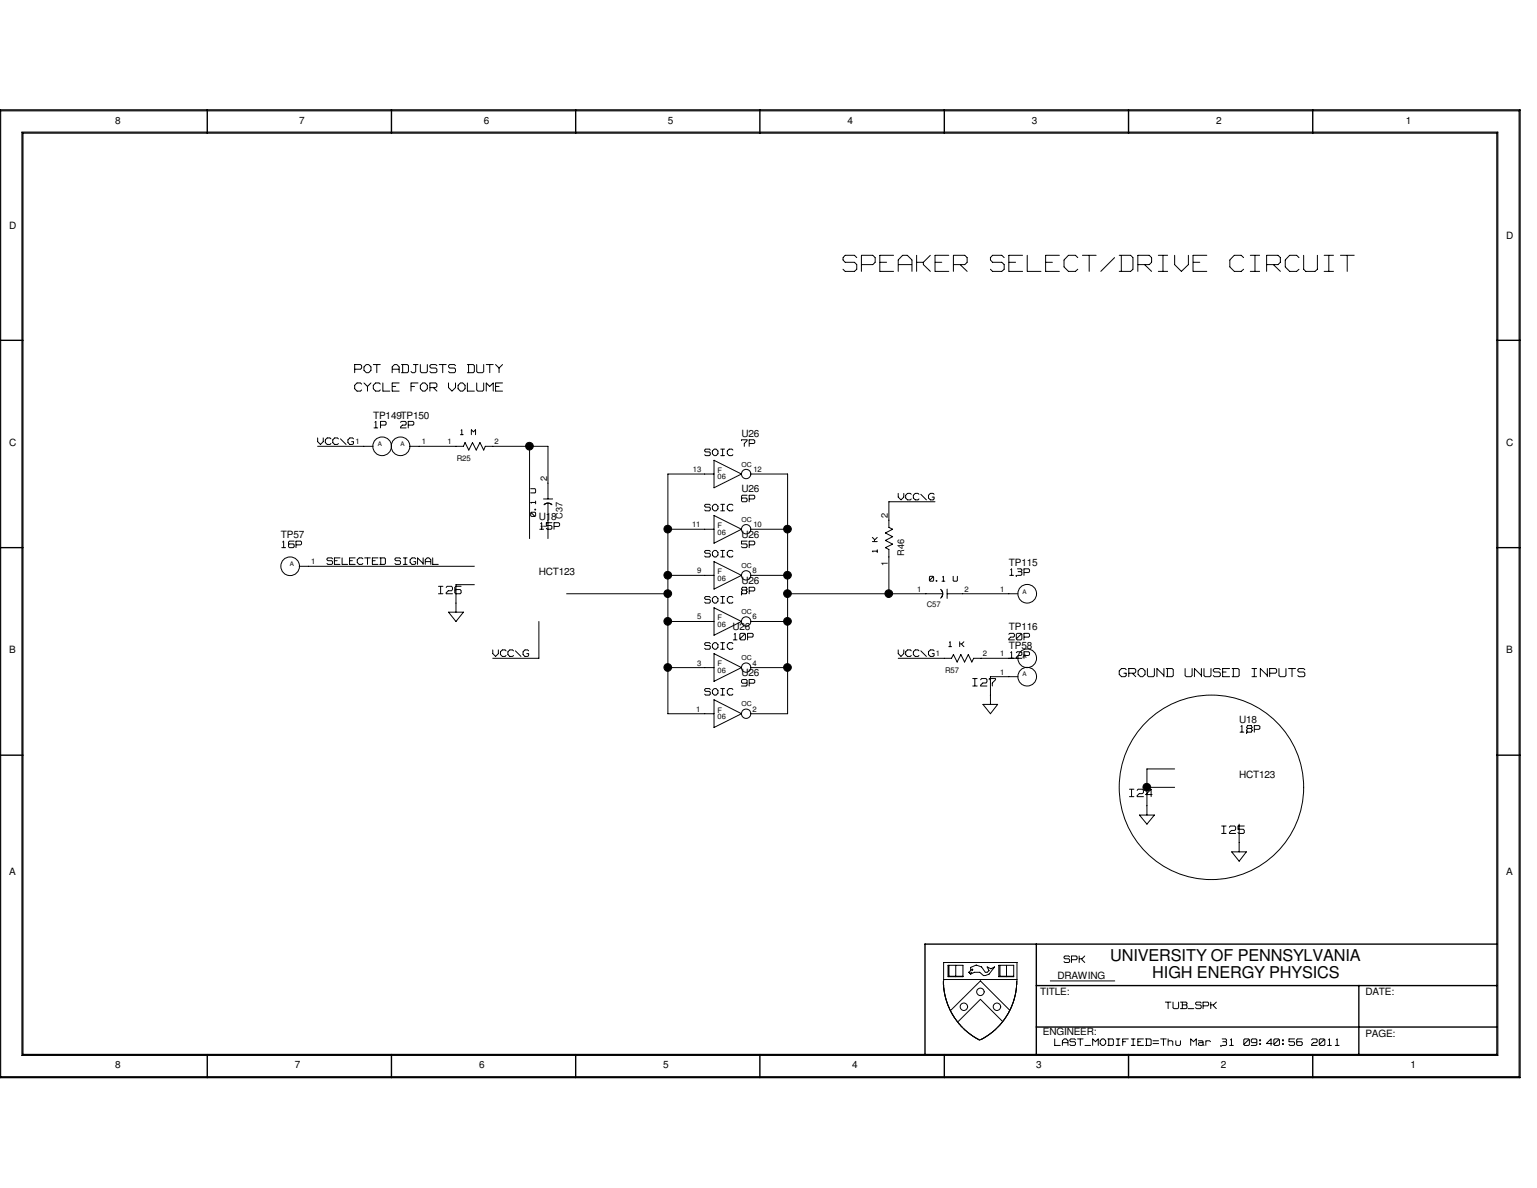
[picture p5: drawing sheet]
<svg xmlns="http://www.w3.org/2000/svg" width="279mm" height="216mm" viewBox="0 0 279 216" stroke-linecap="round" stroke-linejoin="round" font-family="sans-serif">
<g fill="none" stroke="#000" stroke-width=".25">
<path d="M0 20h276.3v175.8h-276.3zM37.7 20v4.2M71.2 20v4.2M104.6 20v4.2M138.1 20v4.2M171.7 20v4.2M205.1 20v4.2M238.6 20v4.2M4.1 24.2h268v167.4h-268zM0 61.8h4.1M272.1 61.8h4.2M0 99.5h4.1"/>
<path d="M272.1 99.5h4.2M0 137.2h4.1M272.1 137.2h4.2M188.4 179.1h83.7M188.4 171.6v20M247 179.1v12.5M272.1 171.6h-104v19.9M37.7 191.6v4.2M71.2 191.6v4.2M104.6 191.6v4.2M138.1 191.6v4.2M171.7 191.6v4.2"/>
<path d="M188.4 186.6h83.7M205.1 191.6v4.2M238.6 191.6v4.2"/>
</g>
<g fill="none" stroke="#000" stroke-width=".18">
<path d="M.1 20.2h276v175.5h-276zM4 24h268.3v167.8h-268.3zM153.2 46.8v.4M153.2 47.2l.4 .5M153.2 48.9l.4 .4M153.6 46.4l-.3 .4M153.7 46.4h1.6M153.7 49.3h1.6M153.7 47.7h1.6M155.3 46.4l.4 .4M155.3 47.7l.4 .4M155.7 48.1v.8"/>
<path d="M155.7 48.9l-.4 .4M156.6 46.4h2M156.6 46.4v2.9M156.6 48.1h2M158.7 46.4l.4 .4M159.1 47.7l-.4 .4M159.1 46.9v.7M159.9 46.4h2.5M159.9 46.4v2.9M160 49.3h2.4M160 47.7h1.2M163.3 47.3v2"/>
<path d="M163.3 48.1h2.4M164.9 46.4h-.8l-.8 .8M164.9 46.4l.9 .8M165.8 47.3v2M166.6 46.4v2.9M167.9 47.7v.4M167.9 48.1l1.2 1.2M169.1 46.4l-1.3 1.3h-1.1M170 46.4h2.5M170 46.4v2.9M170 49.3h2.5M170 47.7h1.2"/>
<path d="M173.3 46.4v2.9M173.3 46.4h2M173.4 48.1h1.9M174.6 48.1l1.2 1.2M175.4 46.4l.4 .4M175.8 47.7l-.4 .4M175.8 46.9v.7M180 46.8v.4M180 47.2l.4 .5M180 48.9l.4 .4M180.4 46.4l-.3 .4M180.5 46.4h1.6"/>
<path d="M180.5 49.3h1.6M180.5 47.7h1.6M182.1 46.4l.4 .4M182.1 47.7l.4 .4M182.5 48.1v.8M182.5 48.9l-.4 .4M183.4 46.4v2.9M183.4 46.4h2.5M183.4 49.3h2.5M183.4 47.7h1.2M186.7 46.4v2.9M186.8 49.3h2.4"/>
<path d="M190.1 46.4h2.5M190.1 46.4v2.9h2.5M190.1 47.7h1.2M193.4 47.3v1.2M193.4 48.5l.8 .8M194.2 46.4l-.8 .8M194.3 46.4h1.2M194.3 49.3h1.2M195.5 46.4l.4 .4M195.9 48.9l-.4 .4M196.8 46.4h2.5M198 46.4v2.9"/>
<path d="M202.6 46.8l-2.5 2.5M203.5 46.4h2M203.5 49.3h2M203.8 46.4v2.9M205.5 46.4l.5 .4M206 46.9v2M206 48.9l-.5 .4M206.8 46.4v2.9M206.8 46.4h2.1M206.9 48.1h2M208.1 48.1l1.2 1.2M208.9 46.4l.4 .4"/>
<path d="M209.3 47.7l-.4 .4M209.3 46.9v.7M210.6 46.4h1.7M210.6 49.3h1.7M211.4 46.4v2.9M213.5 48.1l1.2 1.2M213.5 46.4v1.6M216 46.4v1.6M216 48.1l-1.2 1.2M216.9 46.4h2.5M216.9 46.4v2.9M216.9 49.3h2.5"/>
<path d="M216.9 47.7h1.2M223.6 47.3v1.2M223.6 48.5l.8 .8M224.4 46.4l-.8 .8M224.4 46.4h1.2M224.4 49.3h1.2M225.6 46.4l.5 .4M226.1 48.9l-.5 .4M227.3 46.4h1.7M227.3 49.3h1.7M228.1 46.4v2.9M230.3 46.4h2"/>
<path d="M230.3 46.4v2.9M230.3 48.1h2M231.5 48.1l1.2 1.2M232.3 46.4l.4 .4M232.7 47.7l-.4 .4M232.7 46.9v.7M233.6 47.3v1.2M233.6 48.5l.8 .8M234.4 46.4l-.8 .8M234.5 46.4h1.2M234.5 49.3h1.2M235.7 46.4l.4 .4"/>
<path d="M236.1 48.9l-.4 .4M237 48.9l.4 .4M237 46.4v2.5M237.4 49.3h1.6M239.5 46.4v2.5M239.5 48.9l-.4 .4M240.7 46.4h1.7M240.7 49.3h1.7M241.6 46.4v2.9M243.7 46.4h2.5M244.9 46.4v2.9M57.7 79.6v.6"/>
<path d="M58.8 79.6v.6M59.1 80v.4M59.5 79.6l-.4 .3M59.5 79.6h.4M60 79.6l.2 .2M60.5 80v.4M60.8 79.6l-.3 .3M60.9 79.6h.4M61.3 79.6l.2 .2M61.9 79.8l1 1M63.2 80v.4M63.6 79.6l-.4 .3"/>
<path d="M63.6 79.6h.5M64.1 79.6l.2 .2M64.5 66.3h1M64.5 66.3v1.4M64.5 70.1v.5M64.5 70.7l.4 .4M64.5 67.1h1M64.9 69.6l-.4 .4M64.9 69.6h.6M64.9 71.1h.6M65.5 66.3l.2 .2M65.5 69.6l.2 .2"/>
<path d="M65.7 66.9l-.2 .2M65.7 66.5v.3M65.7 70.9l-.2 .2M66.2 67.3l.4 .4M66.2 66.7v.6M66.2 69.6l.6 .6M66.6 66.3l-.4 .4M66.6 67.7h.4M66.6 66.3h.4M66.8 70.3v.8M67 66.3l.4 .4M67.4 66.7v.6"/>
<path d="M67.4 67.3l-.4 .4M67.4 69.6l-.6 .6M67.9 66.3h1.2M67.9 70.7l.4 .4h.6M67.9 70.1v.5M68 77.8h.7M68.3 76.6l-.1 .2M68.3 76.6v1.1M68.5 66.3v1.4M68.9 69.6h-.6l-.4 .4M68.9 69.6l.2 .2M69.1 70.9l-.2 .2"/>
<path d="M69.2 76.6h.8M69.2 76.6v1.2M69.2 77.3h.8M69.6 69.6v1.5M69.6 71.1h1.3M70 76.6l.2 .2M70.2 77.1l-.2 .2M70.2 76.8v.2M71.3 69.6h1.3M71.3 66.7v1M71.3 69.6v1.5M71.3 71.1h1.3"/>
<path d="M71.3 67.1h1.2M71.3 70.2h.6M71.7 66.3l-.4 .4M71.8 66.3h.3M72.1 66.3l.5 .4M72.6 66.7v1M72.8 77.6v.2M72.9 77.8h.9M73 76.6l-.2 .2M73 67.7h1M73 66.3h1M73 76.6h.6"/>
<path d="M73.2 77.3l-.4 .3M73.2 77.3h.4M73.2 66.3v1.4M73.7 76.6l.1 .2M73.8 76.8v.2M73.8 77.1l-.1 .2M74 66.3l.3 .2M74.2 76.6h.8M74.2 76.6v1.2M74.3 67.5l-.3 .2M74.3 77.3h.7M74.3 66.5v1"/>
<path d="M74.7 67.5l.2 .2M74.7 69.6h1.3M74.7 69.6v1.5M74.8 70.2h.6M75 67.7h.3M75.1 76.6l.1 .2M75.1 66.3h.9M75.2 77.1l-.1 .2M75.2 76.8v.2M75.6 66.3v1.2M75.6 67.5l-.2 .2M76.4 67.5l.2 .2"/>
<path d="M76.4 66.3v1.2M76.4 70.1v.5M76.4 70.7l.4 .4M76.7 67.7h.7M76.8 69.6l-.4 .4M76.9 69.6h.3M76.9 71.1h.3M77.3 69.6l.4 .4M77.7 67.5l-.2 .2M77.7 66.3v1.2M77.7 70.1v.5M77.7 70.7l-.4 .4"/>
<path d="M78.1 67.5l.3 .2M78.1 66.5v.1M78.1 69.6v1.5M78.1 66.7l.3 .2M78.1 69.6h1.1M78.2 70.4h1M78.4 66.3l-.2 .1M78.4 67.7h.8M78.4 66.3h.8M78.4 66.9h.8M78.8 70.5l.6 .6M79.2 66.3l.2 .2"/>
<path d="M79.2 66.9l.2 .2M79.2 69.6l.2 .2M79.4 67.1v.4M79.4 69.8v.4M79.4 67.5l-.2 .2M79.4 70.2l-.2 .2M79.8 66.3h1.3M80.5 66.3v1.4M81.5 66.5v.1M81.5 69.6v.8M81.5 66.7l.2 .2M81.5 67.5l.2 .2"/>
<path d="M81.5 70.4l.6 .6M81.7 66.3l-.1 .1M81.8 67.7h.7M81.8 66.3h.7M81.8 66.9h.7M82.6 66.3l.2 .2M82.6 66.9l.2 .2M82.8 67.1v.4M82.8 69.6v.8M82.8 67.5l-.2 .2M82.8 70.4l-.6 .7M83.3 70.7l.4 .4"/>
<path d="M83.3 70.1v.5M83.7 79h.5M83.7 69.6l-.4 .4M83.7 69.6h.4M83.7 71.1h.4M83.9 78.1l-.1 .1M83.9 78.1v.9M84.1 69.6l.4 .4M84.5 70.1v.5M84.5 70.7l-.4 .4M85 67.7h1M85 66.3h1"/>
<path d="M85 69.6v1.5h1.2M85.2 66.3v1.4M85.7 78.1l.3 .3M85.7 78.1v.9M86 66.3l.2 .2M86.2 67.5l-.2 .2M86.2 66.5v1M86.4 78.1v.9M86.4 78.1l-.3 .4M86.7 67.5l.2 .2M86.7 70.9l.2 .2M86.7 66.3v1.2"/>
<path d="M86.7 69.6v1.2M86.9 67.7h.8M86.9 71.1h.8M87.9 67.5l-.2 .2M87.9 70.9l-.2 .2M87.9 66.3v1.2M87.9 69.6v1.2M88.4 66.3h1.3M88.4 69.6l.6 .6M88.4 69.6v1.5M89 66.3v1.4M89.7 69.6v1.5"/>
<path d="M89.7 69.6l-.7 .6M90.1 69.6h1.3M90.1 66.3l.6 .5M90.1 69.6v1.5M90.1 71.1h1.3M90.1 70.2h.6M90.7 66.9v.8M91.4 66.3l-.7 .6M134.8 79.9v.2M134.8 79.9h1M135.8 79.9v.2M136.2 79.9h.8"/>
<path d="M136.2 80v1.1M137 79.9l.2 .2M51.2 99.5h.7M51.6 98.3l-.2 .2M51.6 98.4v1.1M52.5 99.4l.1 .1M52.5 98.6v.7M52.6 98.8l-.1 .2M52.6 98.3l-.1 .2M52.7 98.3h.8M52.7 99.5h.6M52.7 98.8h.6"/>
<path d="M53.3 98.8l.2 .2M53.5 99.1v.2M53.5 99.4l-.2 .1M53.8 98.3h.8M53.8 98.4v1.1M53.8 99h.8M54.7 98.3l.1 .2M54.8 98.8l-.1 .2M54.8 98.6v.2M57.7 81.1h10.1M57.7 80.3l.5 .4M58.8 80.3l-.5 .5"/>
<path d="M59.1 80.4l.4 .4M59.5 80.8h.4M60.2 80.6l-.2 .2M60.5 80.4l.3 .4M60.9 80.8h.4M61.5 80.6l-.2 .2M63.2 80.4l.4 .4M63.6 80.8h.5M63.9 80.3h.3M64.3 80.6l-.2 .2M64.3 80.3v.3M74.5 81.1h9.7l.3-.7 .7 1.4 .7-1.4 .7 1.4 .6-1.4 .7 1.4 .3-.7h11.4v9.6"/>
<path d="M96.3 81.1v16.8M96.5 91.3l.1 .1M96.5 93.7l.1 .2M96.5 88.8h.7M96.5 89.6h.7M96.5 93.3v.4M96.5 91.3h.8M96.6 93.1v.1M96.6 93.1l-.1 .1M96.6 93.3l.6 .5M96.6 93.1h.6M96.6 93.9h.6"/>
<path d="M97.2 88.8l.2 .1M97.2 92.5h.2M97.2 92.6v.1M97.2 93.1l.2 .1M97.3 92.7h.1M97.4 89.5l-.2 .1M97.4 89v.4M97.4 91.1v.5M97.4 92.6h.1M97.4 93.3v.4M97.4 93.7l-.2 .2M98.1 96.2h.7"/>
<path d="M98.5 95l-.2 .2M98.5 95v1.1M98.8 90.7h1.7M99.1 91.6h.1M99.2 91.5l-.3 .2M99.2 91.5h.1M99.2 91.5l.6-.1 .5 .3M99.3 96l.2 .2M99.3 95v.5M99.4 95h.9M99.4 95.5h.7M99.5 96.2h.6"/>
<path d="M99.6 91.5v6.4M100 91.5h.1M100.2 95.5l.1 .2M100.3 96l-.1 .2M100.3 95.7v.3M100.7 95h.8M100.7 95v1.2M100.8 95.7h.7M101.6 95l.1 .2M101.7 95.2v.3l-.1 .2M121.4 96.2h8.4M128.1 81.8v.1"/>
<path d="M128.1 91.8v.1M128.1 82l.2 .1M128.1 82.6l.2 .2M128.1 92l.2 .2M128.1 92.7l.2 .1M128.3 81.6l-.2 .1M128.3 91.7l-.2 .1M128.3 81.6h.6M128.3 82.8h.6M128.3 91.7h.6M128.3 92.8h.6M128.3 82.1h.6"/>
<path d="M128.3 92.2h.6M128.9 81.6l.2 .2M128.9 82.1l.2 .2M128.9 91.7l.2 .1M128.9 92.2l.2 .1M129.1 82.3v.3M129.1 92.4v.2M129.1 82.6l-.2 .2M129.1 92.7l-.2 .1M129.5 82.5l.3 .3M129.5 82v.4M129.5 92v.5"/>
<path d="M129.5 92.5l.3 .3M129.8 83.7l5 2.4-5 2.5zM129.8 93.7l5 2.5-5 2.5zM129.8 86.1h-8.4v43.6h8.4M129.8 81.6l-.3 .4M129.8 91.7l-.3 .3M129.9 81.6h.2M129.9 82.8h.2M129.9 91.7h.2M129.9 92.8h.2M130.2 81.6l.3 .4M130.2 91.7l.3 .3"/>
<path d="M130.5 82v.4M130.5 92v.5M130.5 82.5l-.3 .3M130.5 92.5l-.3 .3M131 81.6h.7M131 82.8h.7M131 91.7h.7M131 92.8h.7M131.4 81.7v1.1M131.4 91.7v1.1M132.2 82.5l.3 .3M132.2 82v.4"/>
<path d="M132.2 92v.5M132.2 92.5l.3 .3M132.5 81.6l-.3 .4M132.5 91.7l-.3 .3M132.6 81.6h.4M132.6 82.8h.4M132.6 91.7h.4M132.6 92.8h.4M133.1 81.6l.1 .2M133.1 91.7l.1 .1M133.2 82.6l-.1 .2M133.2 92.7l-.1 .1"/>
<path d="M134.8 90.2v.8M134.8 98.3v.5M134.8 91l.2 .2M134.8 99.4l.2 .1M134.8 98.3h1M134.8 98.8h.8M135 90.5l-.2 .1M135 90l-.2 .2M135 90h.8M135 90.5h.6M135 91.2h.6M135 99.5h.6"/>
<path d="M135.3 80.6v.5M135.6 90.5l.2 .2M135.6 98.8l.2 .2M135.8 80.1l-.5 .5M135.8 90.7v.3M135.8 99.1v.2M135.8 91l-.2 .2M135.8 99.4l-.2 .1M136.2 90v1.2M136.2 98.4v1.1M136.2 90h.8M136.2 98.3h.8"/>
<path d="M136.2 90.7h.8M136.2 80.6h.8M136.2 99h.8M136.5 96.2h6.7M136.5 86.1h6.7v43.6h-6.7M137 90l.2 .2M137 98.3l.2 .2M137.2 80.4l-.2 .2M137.2 80.1v.3M137.2 90.2v.3M137.2 98.6v.2M137.2 90.5l-.2 .2"/>
<path d="M137.2 98.8l-.2 .2M158.6 98.4h.9M158.6 97.7l.4 .3M159 98.1v.3M159 98h.1M159.5 97.7l-.4 .3M159.5 99.9v.5M163.3 90.3l.4 .5M163.3 89.7v.6M164.3 90.3l-.5 .5M164.3 89.7v.6M164.6 90v.5"/>
<path d="M164.6 90.5l.4 .3M165 89.7l-.4 .3M165 89.7h.4M165 90.8h.4M165.5 89.7l.2 .1M165.7 90.7l-.2 .1M166 90v.5M166 90.5l.4 .3M166.4 89.7l-.4 .3M166.4 89.7h.4M166.4 90.8h.4M166.9 89.7l.1 .1"/>
<path d="M167 90.7l-.1 .1M167.4 89.8l1 1M168.8 90v.5M168.8 90.5l.3 .3M169.1 89.7l-.3 .3M169.2 89.7h.4M169.2 90.8h.4M169.5 90.3h.3M169.6 89.7l.2 .1M169.8 90.7l-.2 .1M169.8 90.3v.3M170 91.2h-8.4v4.6l.7 .4-1.3 .7 1.3 .6-1.3 .7 1.3 .7-1.3 .6 .6 .4v8"/>
<path d="M54.4 102.9h31.8M59.4 101.6v.1M59.4 101.7l.2 .2M59.4 102.4l.2 .2M59.6 101.4l-.1 .1M59.6 101.4h.6l.3 .2M59.6 101.9h.7l.2 .2M60.5 102.1v.3M60.5 102.4l-.2 .2h-.7M60.8 101.4h1M60.8 101.4v1.2M60.8 102.6h1"/>
<path d="M60.8 101.9h.5M62.2 101.4v1.2M62.2 102.6h1M63.5 101.4h1.1M63.5 101.4v1.2M63.6 102.6h1M63.6 101.9h.5M64.9 101.8v.4M64.9 102.2l.4 .4M65.3 101.4l-.4 .3M65.3 101.4h.4M65.3 102.6h.4"/>
<path d="M65.8 101.4l.2 .2M66 102.4l-.2 .2M66.3 101.4h1M66.8 101.4v1.2M67.7 101.4h1M67.7 101.4v1.2M67.7 102.6h1M67.7 101.9h.5M69 101.4h.8M69 102.6h.8M69.2 101.4v1.1M69.9 101.4l.2 .2"/>
<path d="M70.1 102.4l-.2 .2M70.1 101.6v.8M71.8 101.6v.1M71.8 101.7l.2 .2M71.8 102.4l.2 .2M72 101.4l-.2 .1M72 101.4h.6l.2 .2M72 101.9h.6l.2 .2M72.8 102.1v.3M72.8 102.4l-.2 .2h-.6M73.3 101.4h.7M73.3 102.6h.7"/>
<path d="M73.7 101.4v1.1M74.5 101.8v.4M74.5 102.2l.4 .4M74.9 101.4l-.4 .3M74.9 101.4h.5M74.9 102.6h.5M75.2 102.1h.3M75.4 101.4l.2 .2M75.6 102.4l-.2 .2M75.6 102.1v.3M75.9 101.4l1 1M75.9 101.4v1.2"/>
<path d="M76.9 101.4v1.2M77.3 101.8v.8M77.3 102.1h1M77.6 101.4l-.3 .3M77.7 101.4h.2M78 101.4l.3 .3M78.3 101.8v.8M78.7 101.4v1.2M78.7 102.6h1M79.7 107.9h.8M79.7 106.6h.8M80.1 106.6v1.3"/>
<path d="M81.1 107.8v.1M81.2 107.9h1.1M81.5 107.4l-.4 .3M81.5 111.3h2.7l-1.3 1.6zM81.5 107.4h.5M82 106.6h-.7l-.2 .2M82.1 106.6l.2 .2M82.3 106.8v.3M82.3 107.1l-.2 .3M82.7 107.7l.1 .2M82.7 106.8v.9M82.8 107.1l-.1 .2"/>
<path d="M82.8 106.6l-.1 .2M82.9 107.9h.7M82.9 107.1h.7M82.9 106.6h.9M83.7 107.1l.1 .3M83.8 107.4v.3M83.8 107.7l-.1 .2M86.2 106.3h-3.3v5M89.6 118.8l.4 .5M89.6 118.1v.6M90.6 118.8l-.5 .5M90.6 118.1v.6"/>
<path d="M91 118.5v.4M91 119l.3 .3M91.3 118.1l-.3 .3M91.4 118.1h.4l.2 .2M92 119.1l-.2 .2h-.4M92.3 118.5v.4M92.3 119l.4 .3M92.7 118.1l-.4 .3M92.7 118.1h.4M92.7 119.3h.4M93.2 118.1l.1 .2M93.3 119.1l-.1 .2"/>
<path d="M93.7 118.3l1 1M95.1 118.5v.4M95.1 119l.3 .3M95.4 118.1l-.3 .3M95.5 118.1h.4M95.5 119.3h.4M95.8 118.8h.3M95.9 118.1l.2 .2M96.1 119.1l-.2 .2M96.1 118.8v.3M98 112.9v6.7h-8.4M103 107.9h18.4"/>
<path d="M121.4 104.6h8.4M121.4 112.9h8.4M128.1 100.2v.1M128.1 108.6v.1M128.1 117v.1M128.1 100.4l.2 .1M128.1 101l.2 .2M128.1 117.1l.2 .2M128.1 117.8l.2 .2M128.1 108.8l.2 .1M128.1 109.4l.2 .2M128.3 100l-.2 .2"/>
<path d="M128.3 116.8l-.2 .1M128.3 108.4l-.2 .1M128.3 100h.6M128.3 101.2h.6M128.3 116.8h.6M128.3 118h.6M128.3 108.4h.6M128.3 109.6h.6M128.3 100.5h.6M128.3 117.3h.6M128.3 108.9h.6M128.9 108.9l.2 .5"/>
<path d="M128.9 100l.2 .2M128.9 100.5l.2 .2M128.9 116.8l.2 .2M128.9 117.3l.2 .2M128.9 108.4l.2 .2M129.1 100.8v.2M129.1 117.5v.3M129.1 101l-.2 .2M129.1 117.8l-.2 .2M129.1 109.4l-.2 .2M129.5 100.9l.3 .3M129.5 100.4v.4"/>
<path d="M129.5 108.8v.4M129.5 117.6l.3 .4M129.5 109.3l.3 .3M129.8 118.8l5 2.5-5 2.5zM129.8 102.1l5 2.5-5 2.5zM129.8 110.4l5 2.5-5 2.5zM129.8 116.8l-.3 .4v.4M129.8 100l-.3 .4M129.8 108.4l-.3 .4M129.9 100h.2M129.9 101.2h.2M129.9 116.8h.2"/>
<path d="M129.9 118h.2M129.9 108.4h.2M129.9 109.6h.2M130.2 116.8l.3 .4v.4M130.2 100l.3 .4M130.2 108.4l.3 .4M130.5 100.4v.4M130.5 108.8v.4M130.5 100.9l-.3 .3M130.5 117.6l-.3 .4M130.5 109.3l-.3 .3M131 100h.7"/>
<path d="M131 101.2h.7M131 116.8h.7M131 118h.7M131 108.4h.7M131 109.6h.7M131.4 100.1v1.1M131.4 108.5v1.1M131.4 116.8v1.1M132.2 100.4v.4M132.2 108.8v.4M132.2 100.9l.3 .3M132.2 117.6l.3 .4"/>
<path d="M132.2 109.3l.3 .3M132.5 116.8l-.3 .4v.4M132.5 100l-.3 .4M132.5 108.4l-.3 .4M132.6 100h.4M132.6 101.2h.4M132.6 116.8h.4M132.6 118h.4M132.6 108.4h.4M132.6 109.6h.4M133.1 100l.1 .2M133.1 116.8l.1 .2"/>
<path d="M133.1 108.4l.1 .2M133.2 101l-.1 .2M133.2 117.8l-.1 .2M133.2 109.4l-.1 .2M133.3 116.3h.7M133.6 115.1l-.1 .2M133.6 115.1v1.1M134.5 116.1l.2 .2M134.7 115.1l-.2 .2v.8M134.7 115.1h.6M134.7 116.3h.6M134.8 107.9h.1"/>
<path d="M135 106.7l-.2 .4 .2 .1-.2 .4 .2 .3M135 107.9h.6M135 106.7h.6M135 107.2h.6M135.3 115.3l-.8 .8M135.3 115.3h.2M135.3 115.1l.2 .2v.8M135.5 116.1l-.2 .2M135.6 106.7l.2 .4-.2 .1 .2 .4-.2 .3M135.9 115.1h.8M135.9 115.1v1.2M135.9 115.8h.8"/>
<path d="M136.2 106.8v1.1M136.2 106.7h.8M136.2 107.4h.8M136.5 104.6h6.7M136.5 112.9h6.7M136.7 115.1l.2 .5M136.9 115.6l-.2 .2M137 106.7l.2 .2M137.2 106.9v.3M137.2 107.2l-.2 .2M143.2 107.9h28.1M158.6 100.2l.1 .1"/>
<path d="M158.6 100.2h.8M163.3 119.6h9.7l.3-.6 .7 1.3 .7-1.3 .6 1.3 .7-1.3 .7 1.3 .3-.7h8.8M163.3 118.1v.6M163.3 118.8l.4 .5M164.3 118.1v.6M164.3 118.8l-.5 .5M164.6 119l.4 .3M164.6 118.5v.4M165 118.1l-.4 .3M165 118.1h.4M165 119.3h.4M165.5 118.1l.2 .2"/>
<path d="M165.7 119.1l-.2 .2M166 119l.4 .3M166 118.5v.4M166.4 118.1l-.4 .3M166.4 118.1h.4M166.4 119.3h.4M166.9 118.1l.1 .2M167 119.1l-.1 .2M167.4 118.3l1 1M168.8 119l.3 .3M168.8 118.5v.4M169 105.5l.1 .1"/>
<path d="M169 104.9v.6M169.1 104.7l-.1 .2M169.1 105.6h.4M169.1 118.1l-.3 .3M169.1 104.7h.4M169.2 118.1h.4M169.2 119.3h.4M169.5 118.8h.3M169.5 104.9l-.5 .6M169.6 104.7v.2M169.6 118.1l.2 .2M169.7 105.5l-.1 .1"/>
<path d="M169.7 104.9v.6M169.8 118.8v.3M169.8 119.1l-.2 .2M170.2 105.5h.1l-.1 .1M170.2 105.5v.1M171 107.1h.1M171 108.7h.1M171.1 107.2l.3 .5v.4l-.2 .4M171.2 108.5h.1M171.2 108.5l-.1 .1M171.2 107.4h.1M171.2 108.4h.1"/>
<path d="M171.2 105.6h.5M171.4 104.9l.1-.1v.8M172.2 107.1v1.7M172.2 107.9h12.8M172.5 117.5h.5M172.7 116.7v.8M172.7 116.6l-.1 .2M173.3 105.5l.1 .1M173.3 104.7v.8M173.4 105.6h.5M174 105.5l-.1 .1M174 104.7v.8"/>
<path d="M174.5 116.6v.9M174.5 117h.3M174.8 117.1h.1M174.9 117.2l.3 .3M175.2 116.6l-.4 .4M183.4 116.2v.1M183.4 116.3h1M183.6 115.1l-.2 .2M183.6 104.6h.6M183.6 115.1h.6M183.7 115.8l-.3 .3M183.8 115.8h.4"/>
<path d="M183.9 103.4v1.1M183.9 118.5v1.1M183.9 103.4l-.2 .1M183.9 118.4l-.2 .2M184.2 115.1l.2 .5M184.4 115.6l-.2 .2M184.7 104.6h.1M184.7 119.5v.1M184.7 116.1l.2 .2M184.9 115.1l-.2 .2v.8M184.9 118.4l-.2 .2M185 104.6h.5"/>
<path d="M185 115.1h.5M185 116.3h.5M185 103.4h.5M185 118.4h.5M185.1 103.9h.4M185.1 119.1l-.4 .4M185.1 119.1h.4M185.5 115.3l-.7 .8M185.6 115.3h.1M185.6 103.4l.2 .1M185.6 118.4l.2 .2M185.6 115.1l.2 .2"/>
<path d="M185.6 103.9l.2 .2M185.8 103.6v.1M185.8 104.1v.3M185.8 115.3v.8M185.8 118.7v.2M185.8 104.4l-.2 .2M185.8 103.7l-.2 .2M185.8 119l-.2 .1M185.8 116.1l-.2 .2M186.1 115.1h.8M186.1 103.4h.8M186.1 103.4v1.2"/>
<path d="M186.1 115.1v1.2M186.1 118.5v1.1M186.1 118.4h.8M186.2 115.8h.7M186.2 104.1h.7M186.2 119.1h.7M187 115.1l.2 .5M187 103.4l.2 .1M187 118.4l.2 .2M187.2 103.9l-.2 .2M187.2 103.6v.2M187.2 118.7v.2"/>
<path d="M187.2 119l-.2 .1M187.2 115.6l-.2 .2M121.4 121.3h8.4M128.1 125.3v.1M128.1 125.5l.2 .1M128.1 126.2l.2 .1M128.3 125.1l-.2 .2M128.3 125.1h.6M128.3 126.3h.6M128.3 125.6h.6M128.9 125.1l.2 .2M128.9 125.6l.2 .2"/>
<path d="M129.1 125.9v.2M129.1 126.2l-.2 .1M129.5 125.5v.4M129.5 126l.3 .3M129.8 127.2l5 2.5-5 2.5zM129.8 125.1l-.3 .4M129.9 125.1h.2M129.9 126.3h.2M130.2 125.1l.3 .4M130.5 125.5v.4M130.5 126l-.3 .3M131 125.1h.7"/>
<path d="M131 126.3h.7M131.4 125.2v1.1M132.2 125.5v.4M132.2 126l.3 .3M132.5 125.1l-.3 .4M132.6 125.1h.4M132.6 126.3h.4M133.1 125.1l.1 .2M133.2 126.2l-.1 .1M134.8 123.7v.3M134.8 124l.2 .2M134.8 124.7h.8"/>
<path d="M135 123.5l-.2 .2M135 124.2h.6M135 123.5h.6M135.6 123.5l.2 .2M135.8 124l-.2 .2M135.8 123.7v.8M135.8 124.5l-.2 .2M136.2 123.5v1.2M136.2 123.5h.8M136.2 124.2h.8M136.5 121.3h6.7M137 123.5l.2 .2"/>
<path d="M137.2 123.7v.3M137.2 124l-.2 .2M176.8 124.7h.8M176.8 123.3h.8M177.2 123.4v1.2M178.3 124.5v.2M178.3 124.7h1.1M178.4 123.3l-.1 .2M178.5 123.3h.7M178.6 124.1l-.3 .4M178.7 128h2.7l-1.4 1.7zM178.7 124.1h.5"/>
<path d="M179.2 123.3l.2 .2M179.4 123.6v.3M179.4 123.9l-.2 .2M179.8 123.3v.2M179.9 123.3h1M180.4 124.2v.5M180.9 123.6l-.5 .5M181 123.3v.2M185 123h-5v5M203.5 122v.5M203.5 122.6l.4 .4M203.9 121.5l-.4 .4"/>
<path d="M203.9 121.5h.6M203.9 123h.6M204.3 122.3h.4M204.5 121.5l.2 .2M204.7 122.8l-.2 .2M204.7 122.3v.4M205.2 121.5h1M205.2 121.5v1.5M205.2 122.3h1M205.9 122.4l.6 .6M206.2 121.5l.3 .2M206.5 122.1l-.3 .2"/>
<path d="M206.5 121.8v.3M206.9 122.6l.4 .4M206.9 122v.5M207.3 121.5l-.4 .4M207.3 121.5h.4M207.3 123h.4M207.7 121.5l.5 .4M208.2 122v.5M208.2 122.6l-.5 .4M208.6 122.8l.2 .2M208.6 121.5v1.2M208.8 123h.8"/>
<path d="M209.8 122.8l-.2 .2M209.8 121.5v1.2M210.3 121.5l1.2 1.2M210.3 121.5v1.5M211.6 121.5v1.5M212 121.5h1M212 123h1M212.2 121.5v1.4M213.1 121.5l.2 .2M213.3 122.8l-.2 .2M213.3 121.8v.9M213.5 139.7h-5v8.4"/>
<path d="M215.4 122.8l.2 .2M215.4 121.5v1.2M215.7 123h.8M216.7 122.8l-.2 .2M216.7 121.5v1.2M217.1 121.5l1.3 1.2M217.1 121.5v1.5M218.4 121.5v1.5M218.9 122.8l.2 .2M218.9 121.5v1.2M219.1 123h.8M220.1 122.8l-.2 .2"/>
<path d="M220.1 121.5v1.2M220.6 121.7v.2M220.6 121.9l.2 .2M220.6 122.8l.2 .2M220.8 121.5l-.2 .2M220.8 121.5h.8l.2 .2M220.8 122.1h.8l.2 .2M221.8 122.4v.3M221.8 122.8l-.2 .2h-.8M222.2 121.5h1.3M222.2 121.5v1.5M222.3 123h1.2"/>
<path d="M222.3 122.1h.6M224 121.5h1M224 123h1M224.2 121.5v1.4M225 121.5l.3 .2M225.3 122.8l-.3 .2M225.3 121.8v.9M225.4 133.1h.7M225.8 131.9l-.2 .1M225.8 131.9v1.1M226.6 133.1h.1M226.8 131.9l-.2 .3 .2 .2-.2 .3 .2 .4"/>
<path d="M226.8 131.9h.6M226.8 132.4h.6M226.8 133.1h.6M227.5 131.9l.1 .3-.1 .2 .1 .3-.1 .4M227.6 121.5h.8M227.6 123h.8M228 131.9h.8M228 121.5v1.4M228 131.9v1.2M228 132.5h.8M228.9 131.9l.1 .1M229 132.4l-.1 .1"/>
<path d="M229 132.1v.2M229.1 121.5l1.2 1.2M229.1 121.5v1.5M230.4 121.5v1.5M230.8 121.5h1M230.8 121.5v1.5M230.8 122.3h1M231.9 121.5l.2 .2M232.1 122.1l-.2 .2M232.1 121.8v.3M232.5 122.8l.2 .2h.8M232.5 121.5v1.2"/>
<path d="M233.8 122.8l-.2 .2M233.8 121.5v1.2M234.2 121.5h1.3M234.9 121.5v1.5M235.9 121.7v.2M235.9 121.9l.2 .2M235.9 122.8l.2 .2M236.1 121.5l-.1 .2M236.2 121.5h.7M236.2 123h.7M236.2 122.1h.7M237 121.5l.2 .2"/>
<path d="M237 122.1l.2 .2M237.2 122.4v.3M237.2 122.8l-.2 .2M205.3 143.4h.8M205.3 144.8h.8M205.7 143.5v1.2M206.7 144.7v.1M206.8 144.8h1.1M206.9 143.4l-.2 .2M206.9 143.4h.7M207.1 144.2l-.4 .4M207.1 148.1h2.7l-1.3 1.7z"/>
<path d="M207.1 144.2h.5M207.7 143.4l.2 .2M207.9 143.7v.3M207.9 144l-.2 .2M208.3 144.4h1.1M208.5 143.1h5M209.3 143.5v1.3M209.3 143.4l-1 1M222.1 151.5h.8M222.1 150.1h.8M222.5 150.2v1.2M223.5 151.3v.2"/>
<path d="M223.5 151.5h1.1M223.6 150.1l-.1 .2M223.7 150.1h.7M223.9 150.9l-.4 .4M223.9 154.8h2.7l-1.3 1.7zM223.9 150.9h.5M224.5 150.1l.1 .2M224.6 150.4v.3M224.6 150.7l-.1 .2M225 151.3l.2 .2M225 150.1v.6M225.1 150.7h.9"/>
<path d="M225.1 150.1h1.1M225.3 149.8v5M225.3 151.5h.7M226 150.7l.2 .2M226.2 151.3l-.2 .2M226.2 151v.3M171.5 178.9v.1M171.5 178h13.4M172.3 175.4h2.7v2.1h-2.7zM172.5 175.4v2h2.5M173.7 175.4v2.1M176.4 175.8l1.1-.4 .9 .3 .7 1h.4l.3-.3-.3-.7 .6 .4 .7-.4-1 1.3-.7 .3h-.3l-.7-.6h-1l-.7 .3-.3-.3 .3-.3z"/>
<path d="M176.7 176.7l-.4 .2M176.8 176.2h-.1v.1h.1M181.6 175.4h2.7v2.1h-2.7zM181.8 175.4v2h2.5M183 175.4v2.1M184.8 178.3l-.2 2.5-.7 2.1M184.9 174.9v3.4M184.9 174.9h-13.4l.1 5.2 .4 1.6 .8 2.1M190.9 178.3h11.7M193.4 173.9v.1M193.4 174.1l.2 .1M193.4 174.8l.2 .1"/>
<path d="M193.6 173.7l-.1 .2M193.6 174.9h.6M193.6 174.2h.6M193.6 173.7h.6M194.3 173.7l.1 .2M194.3 174.2l.1 .2M194.4 174.5v.2M194.4 174.8l-.1 .1M194.8 173.7h.8M194.8 173.8v1.1M194.8 174.4h.8M195.6 173.7l.2 .2"/>
<path d="M195.8 174.2l-.2 .2M195.8 173.9v.3M196.2 173.7v1.2M196.2 174.2h.4M196.7 174.3v.1M196.7 174.5l.5 .4M197.2 173.7l-.5 .5M172.1 182.2h.1M172.3 182.6h.1M172.4 182.8h.1M172.7 183.5h.1M172.8 183.7l.1 .2"/>
<path d="M172.8 183.6l5.4-5.3 5.4 5.3M172.9 183.9l.3 .6M172.9 183.9h.1M173 184v.1M173.1 184.3h.1M173.2 184.5l.5 .6M173.2 184.5h.1M173.3 184.6v.1M173.5 185h.1M173.7 185.2l1.3 1.6M173.7 185.1v.1M173.9 185.4v.1"/>
<path d="M174.2 185.6l4-4 4 4M174.3 186v.1M175 186.8l1.5 1.3 1.3 .7M175.8 187.5h.1M176.4 188h.1M176.8 188.3h.1M177.2 188.5h.1M177.4 188.6h.1M177.7 188.8l.4 .2M178 189h.1M178.5 188.8l-.3 .2M178.7 188.7h.1"/>
<path d="M179 188.5h.1M179.4 188.3h.1M179.7 188h.1M180.3 187.7h.1M181.3 186.8l-1.3 1.1-1.6 .9M182.2 185.7h.1M182.6 185.2h.1M182.9 184.8h.1M183.1 184.4v.1M183.3 184.1h.1M183.4 183.9h.1M183.7 183.3v.1"/>
<path d="M183.7 183.3l-1 1.8-1.4 1.6M183.7 183.3h.1M183.9 182.8l-.2 .5M184 182.7h.1M184.1 182.3v.1M184.5 181h.1M191.7 188.8v1.2M191.8 190h.9M193.1 189.2v.8M193.2 189.5h.9M193.5 188.8l-.4 .3M193.5 188.8h.3l.3 .3"/>
<path d="M194.1 189.2v.8M194.5 189v.1M194.5 189.1l.1 .2M194.5 189.8l.1 .2M194.6 188.8l-.1 .1M194.7 188.8h.6M194.7 190h.6M194.7 189.3h.6M195.3 188.8l.2 .2M195.3 189.3l.2 .2M195.5 189.5v.3M195.5 189.8l-.2 .2"/>
<path d="M195.9 188.8h1M196.4 188.8v1.2M197.2 190h1M199.1 189.3l-.5-.5v1.2M199.1 189.3l.5-.5v1.2M200 189.7l.3 .3M200 189.2v.4M200.3 188.8l-.3 .3M200.4 188.8h.2M200.4 190h.2M200.7 188.8l.3 .3M201 189.2v.4"/>
<path d="M201 189.7l-.3 .3M201.4 188.8h.8M201.4 190h.8M201.5 188.8v1.1M202.2 188.8l.2 .2M202.4 189.8l-.2 .2M202.4 189v.8M202.9 188.8h.7M202.9 190h.7M203.2 188.8v1.1M204.1 189.3h.5M205.1 188.8h-1v1.2"/>
<path d="M205.7 188.8h.6M205.7 190h.6M206 188.8v1.1M206.9 190h1M206.9 189.3h.4M207.9 188.8h-1.1v1.2M208.2 188.8h.8M208.2 190h.8M208.4 188.8v1.1M209.1 188.8l.2 .2M209.3 189.8l-.2 .2M209.3 189v.8"/>
<path d="M209.6 189.1h1M209.6 189.7h1M211 188.8h1M211.5 188.8v1.2M211.8 182.1h1.1M212.3 182.2v1.1M212.3 188.8v1.2M212.5 189.1l-.1 .2M212.6 189.1h.4M213 189.1l.2 .2M213.2 189.4v.6M213.2 183.1l.2 .2"/>
<path d="M213.2 182.1v1M213.4 183.3h.6M213.7 189.8l.2 .2M213.7 189.1v.7M214 190h.4M214.2 183.1l-.1 .2M214.2 182.1v1M214.5 189.9l-.1 .1M214.6 182.1h1M214.6 183.3h1M214.6 189.1v.7M214.9 182.2v1.1"/>
<path d="M215 182.6h.6M215.6 182.1l.2 .2M215.6 182.6l.2 .2M215.8 182.5l-.2 .1M215.8 182.3v.1M215.8 182.8v.3M215.8 183.1l-.2 .2M216 183.3h1M216.9 189.3l-.4-.5v1.2M217 189.3l.5-.5v1.2M217.3 182.3v.1M217.3 182.5l.2 .1"/>
<path d="M217.3 183.1l.2 .2M217.5 182.1l-.1 .1M217.6 182.6h.5M217.6 182.1h.5M217.6 183.3h.5M217.8 189.1h.7l.2 .2M217.8 189.7v.1M217.8 189.8l.2 .2M218 189.5l-.2 .2M218.1 189.5h.6M218.2 182.1l.2 .2M218.2 182.6l.2 .2"/>
<path d="M218.4 182.8v.3M218.4 183.1l-.2 .2M218.7 189.8l-.2 .2h-.4M218.7 182.1h.8M218.7 182.2v1.1M218.7 189.4v.4M218.7 189.9l.2 .1M218.7 182.8h.8M219.2 189.1v.9M219.4 189.1l-.2 .2M219.4 189.1h.4M219.5 182.1l.2 .2"/>
<path d="M219.7 182.6l-.2 .2M219.7 182.3v.3M219.9 189.1l.1 .2M220.1 182.1v1.2M220.1 182.6h.5M220.6 182.8l.5 .5M221.1 182.1l-.5 .7M222 190h.1M222.2 188.8h.6M222.2 190h.6M222.3 189.3h.5M222.8 188.8l.2 .2"/>
<path d="M222.8 189.4l.2 .1M223 189v.1M223 189.5v.3M223 189.8l-.2 .2M223 189.1l-.2 .2M223.5 190h.7M223.7 189l.2-.2v1.1M226.1 189.8l.2 .2M226.1 189v.8M226.3 188.8l-.2 .2M226.3 188.8h.6M226.3 190h.6"/>
<path d="M226.9 189l-.8 .8M226.9 189h.2M226.9 188.8l.2 .2M227.1 189.8l-.2 .2M227.1 189v.8M227.5 189.3l.1 .2M227.5 189v.3M227.5 190h.8M227.6 188.8l-.1 .2M227.7 188.8h.6M227.7 189.5h.6M228.3 188.8l.2 .2"/>
<path d="M228.4 189.4l-.1 .1M228.5 189.8l-.2 .2M228.5 189v.8M229 189h.1M229 189l.1 .1M229 189.7l.1 .1M229 189.7h.1M229.2 189v.1M229.2 189.7v.1M230.2 189.7l.9-.9v1.2M230.3 189.7h.9M231.6 189.8l.1 .2"/>
<path d="M231.6 189v.8M231.7 188.8l-.1 .2M231.8 188.8h.6M231.8 190h.6M232.4 189l-.8 .8M232.4 189h.1M232.4 188.8l.2 .2M232.6 189.8l-.2 .2M232.6 189v.8M233.1 189h.2M233.1 189v.1M233.1 189.7v.1"/>
<path d="M233.1 189.7h.2M233.2 189.1h.1M233.2 189.8h.1M233.3 189v.1M233.3 189.7v.1M234.3 189.8l.2 .2M234.3 188.8v.5M234.4 188.8h.9M234.4 189.3h.7M234.5 190h.6M235.2 189.3l.1 .2M235.3 189.8l-.1 .2"/>
<path d="M235.3 189.5v.3M235.7 189.8l.2 .2M235.7 189v.8M235.9 189.3l-.1 .1M235.9 188.8l-.2 .2M235.9 188.8h.8M235.9 190h.6M235.9 189.3h.6M236.6 189.3l.1 .2M236.7 189.5v.3M236.7 189.8l-.1 .2M238.4 189.9v.1"/>
<path d="M238.5 190h.9M238.6 188.8l-.2 .2M238.6 188.8h.6M238.8 189.5l-.4 .3M238.8 189.5h.4M239.3 188.8l.1 .2M239.4 189v.3M239.4 189.3l-.1 .2M239.8 189.8l.2 .2M239.8 189v.8M240 188.8l-.2 .2M240 188.8h.6"/>
<path d="M240 190h.6M240.6 189l-.7 .8M240.7 189h.1M240.7 188.8l.1 .2M240.8 189.8l-.1 .2M240.8 189v.8M241.3 190h.7M241.5 189l.2-.2v1.1M242.7 190h.7M242.9 189l.2-.2v1.1"/>
<circle cx="69.5" cy="81.1" r="1.7"/>
<circle cx="72.8" cy="81.1" r="1.7"/>
<circle cx="96.2" cy="81.1" r=".7"/>
<circle cx="121.4" cy="96.2" r=".7"/>
<circle cx="135.6" cy="86.1" r=".85"/>
<circle cx="135.6" cy="96.2" r=".85"/>
<circle cx="143.1" cy="96.2" r=".7"/>
<circle cx="52.7" cy="102.9" r="1.7"/>
<circle cx="121.4" cy="104.5" r=".7"/>
<circle cx="121.4" cy="112.9" r=".7"/>
<circle cx="121.4" cy="107.9" r=".7"/>
<circle cx="135.6" cy="104.6" r=".85"/>
<circle cx="135.6" cy="112.9" r=".85"/>
<circle cx="143.1" cy="104.5" r=".7"/>
<circle cx="143.1" cy="107.9" r=".7"/>
<circle cx="143.1" cy="112.9" r=".7"/>
<circle cx="161.6" cy="107.9" r=".7"/>
<circle cx="186.7" cy="119.6" r="1.7"/>
<circle cx="186.7" cy="107.9" r="1.7"/>
<circle cx="121.4" cy="121.3" r=".7"/>
<circle cx="135.6" cy="129.7" r=".85"/>
<circle cx="135.6" cy="121.3" r=".85"/>
<circle cx="143.1" cy="121.3" r=".7"/>
<circle cx="186.7" cy="123" r="1.7"/>
<circle cx="208.5" cy="143.1" r=".7"/>
<circle cx="220.2" cy="143.1" r="16.8"/>
<circle cx="175.2" cy="183" r=".68"/>
<circle cx="178.2" cy="180.2" r=".68"/>
<circle cx="181.2" cy="183" r=".68"/>
</g>
<g fill="#000">
<circle cx="96.2" cy="81.1" r=".7"/>
<circle cx="121.4" cy="96.2" r=".7"/>
<circle cx="143.1" cy="96.2" r=".7"/>
<circle cx="121.4" cy="104.5" r=".7"/>
<circle cx="121.4" cy="112.9" r=".7"/>
<circle cx="121.4" cy="107.9" r=".7"/>
<circle cx="143.1" cy="104.5" r=".7"/>
<circle cx="143.1" cy="107.9" r=".7"/>
<circle cx="143.1" cy="112.9" r=".7"/>
<circle cx="161.6" cy="107.9" r=".7"/>
<circle cx="121.4" cy="121.3" r=".7"/>
<circle cx="143.1" cy="121.3" r=".7"/>
<circle cx="208.5" cy="143.1" r=".7"/>
</g>
<text font-size="5.5" fill="#fff" x="153.2" y="49.9">SPEAKER SELECT/DRIVE CIRCUIT</text>
<g font-size="3">
<text x="201.8" y="174.6">UNIVERSITY OF PENNSYLVANIA</text>
<text x="209.5" y="177.8">HIGH ENERGY PHYSICS</text>
</g>
<g font-size="2.8" fill="#fff">
<text x="64.5" y="71.3">CYCLE FOR VOLUME</text>
<text x="64.5" y="68">POT ADJUSTS DUTY</text>
<text x="203.5" y="123.2">GROUND UNUSED INPUTS</text>
</g>
<g font-size="2.6" fill="#fff">
<text x="79.7" y="108.2">I26</text>
<text x="176.8" y="124.9">I27</text>
<text x="205.3" y="145">I24</text>
<text x="222.1" y="151.7">I25</text>
</g>
<g font-size="2.2" fill="#fff">
<text x="68" y="78">1P</text>
<text x="72.8" y="78">2P</text>
<text x="57.7" y="81">VCC\G</text>
<text x="128.1" y="83">SOIC</text>
<text x="134.8" y="81.3">7P</text>
<text x="128.1" y="93">SOIC</text>
<text x="134.8" y="91.4">6P</text>
<text x="163.3" y="91.1">VCC\G</text>
<text x="51.2" y="99.7">16P</text>
<text x="98.1" y="96.4">15P</text>
<text x="128.1" y="101.4">SOIC</text>
<text x="134.8" y="99.7">5P</text>
<text x="59.4" y="102.8">SELECTED</text>
<text x="71.6" y="102.8">SIGNAL</text>
<text x="183.6" y="104.8">13P</text>
<text x="128.1" y="109.8">SOIC</text>
<text x="134.8" y="108.1">8P</text>
<text x="89.6" y="119.5">VCC\G</text>
<text x="128.1" y="118.2">SOIC</text>
<text x="133.3" y="116.5">10P</text>
<text x="163.3" y="119.5">VCC\G</text>
<text x="183.4" y="116.5">20P</text>
<text x="183.6" y="119.8">12P</text>
<text x="134.8" y="124.9">9P</text>
<text x="128.1" y="126.5">SOIC</text>
<text x="225.4" y="133.3">18P</text>
<text x="193.4" y="175.1">SPK</text>
<text x="211.8" y="183.5">TUB_SPK</text>
<text x="191.7" y="190.2">LAST_MODIFIED=Thu Mar 31 09:40:56 2011</text>
</g>
<g font-size="2" fill="#fff">
<text x="97.7" y="93.9" transform="rotate(-90 97.7 93.9)">0.1 U</text>
<text x="159.8" y="100.4" transform="rotate(-90 159.8 100.4)">1 K</text>
</g>
<g font-size="1.8">
<text x="20.9" y="22.5">8</text>
<text x="54.4" y="22.5">7</text>
<text x="87.9" y="22.5">6</text>
<text x="121.4" y="22.5">5</text>
<text x="154.1" y="22.5">4</text>
<text x="187.6" y="22.5">3</text>
<text x="221.1" y="22.5">2</text>
<text x="255.6" y="22.5">1</text>
<text x="1.7" y="41.7">D</text>
<text x="273.8" y="43.4">D</text>
<text x="67.8" y="76.1">TP149TP150</text>
<text x="1.7" y="81.1">C</text>
<text x="134.8" y="79.4">U26</text>
<text x="273.8" y="81.1">C</text>
<text x="134.8" y="89.5">U26</text>
<text x="98" y="94.5">U18</text>
<text x="51.1" y="97.8">TP57</text>
<text x="134.8" y="97.8">U26</text>
<text x="98" y="104.5">HCT123</text>
<text x="134.8" y="106.2">U26</text>
<text x="183.4" y="102.9">TP115</text>
<text x="1.7" y="118.7">B</text>
<text x="133.1" y="114.6">U26</text>
<text x="183.4" y="114.6">TP116</text>
<text x="183.4" y="117.9">TP58</text>
<text x="273.8" y="118.7">B</text>
<text x="134.8" y="122.9">U26</text>
<text x="225.3" y="131.3">U18</text>
<text x="225.3" y="141.4">HCT123</text>
<text x="1.7" y="159">A</text>
<text x="273.8" y="159">A</text>
<text x="192.2" y="177.9">DRAWING</text>
<text x="189.1" y="180.9">TITLE:</text>
<text x="248.2" y="180.9">DATE:</text>
<text x="189.6" y="188.1">ENGINEER:</text>
<text x="248.2" y="188.4">PAGE:</text>
<text x="20.9" y="194.1">8</text>
<text x="53.6" y="194.1">7</text>
<text x="87.1" y="194.1">6</text>
<text x="120.6" y="194.1">5</text>
<text x="154.9" y="194.1">4</text>
<text x="188.4" y="194.1">3</text>
<text x="221.9" y="194.1">2</text>
<text x="256.4" y="194.1">1</text>
</g>
<g font-size="1.7" fill="#fff">
<text x="83.7" y="79.2">1</text>
<text x="85.8" y="79.2">M</text>
<text x="169" y="105.8">0.1</text>
<text x="173.2" y="105.8">U</text>
<text x="172.5" y="117.7">1</text>
<text x="174.6" y="117.7">K</text>
</g>
<g font-size="1.7">
<text x="99.5" y="87.5" transform="rotate(-90 99.5 87.5)">2</text>
<text x="102.2" y="94.4" transform="rotate(-90 102.2 94.4)">C37</text>
<text x="161.4" y="94.2" transform="rotate(-90 161.4 94.2)">2</text>
<text x="99.5" y="96.2" transform="rotate(-90 99.5 96.2)">1</text>
<text x="164.4" y="101" transform="rotate(-90 164.4 101)">R46</text>
<text x="161.4" y="102.9" transform="rotate(-90 161.4 102.9)">1</text>
</g>
<g font-size="1.4">
<text x="64.6" y="80.7">1</text>
<text x="76.7" y="80.7">1</text>
<text x="81.4" y="80.7">1</text>
<text x="83.1" y="83.7">R25</text>
<text x="89.9" y="80.7">2</text>
<text x="125.9" y="85.8">13</text>
<text x="130.4" y="87.1">06</text>
<text x="130.4" y="85.9">F</text>
<text x="136.9" y="85.8">12</text>
<text x="125.8" y="95.8">11</text>
<text x="130.4" y="96">F</text>
<text x="136.9" y="95.8">10</text>
<text x="130.4" y="97.2">06</text>
<text x="56.6" y="102.5">1</text>
<text x="126.7" y="104.2">9</text>
<text x="130.4" y="105.5">06</text>
<text x="130.4" y="104.4">F</text>
<text x="136.8" y="104.2">8</text>
<text x="166.8" y="107.5">1</text>
<text x="175.3" y="107.5">2</text>
<text x="181.8" y="107.5">1</text>
<text x="126.7" y="112.6">5</text>
<text x="130.4" y="113.9">06</text>
<text x="130.4" y="112.7">F</text>
<text x="136.8" y="112.6">6</text>
<text x="168.5" y="110.3">C57</text>
<text x="170.1" y="119.3">1</text>
<text x="178.7" y="119.3">2</text>
<text x="181.8" y="119.3">1</text>
<text x="126.7" y="120.9">3</text>
<text x="130.4" y="122.3">06</text>
<text x="130.4" y="121.1">F</text>
<text x="136.8" y="120.9">4</text>
<text x="171.8" y="122.2">R57</text>
<text x="181.8" y="122.6">1</text>
<text x="126.6" y="129.3">1</text>
<text x="130.4" y="130.6">06</text>
<text x="130.4" y="129.5">F</text>
<text x="136.8" y="129.3">2</text>
</g>
<g font-size="1.3">
<text x="134.8" y="84.8">OC</text>
<text x="134.8" y="94.9">OC</text>
<text x="134.8" y="103.2">OC</text>
<text x="134.8" y="111.6">OC</text>
<text x="134.8" y="120">OC</text>
<text x="134.8" y="128.4">OC</text>
</g>
<g font-size="1.1">
<text x="68.7" y="81.1">A</text>
<text x="72.8" y="81.1">A</text>
<text x="52.7" y="102.9">A</text>
<text x="185.9" y="107.9">A</text>
<text x="185.9" y="119.6">A</text>
<text x="185.9" y="122.9">A</text>
</g>
</svg>
